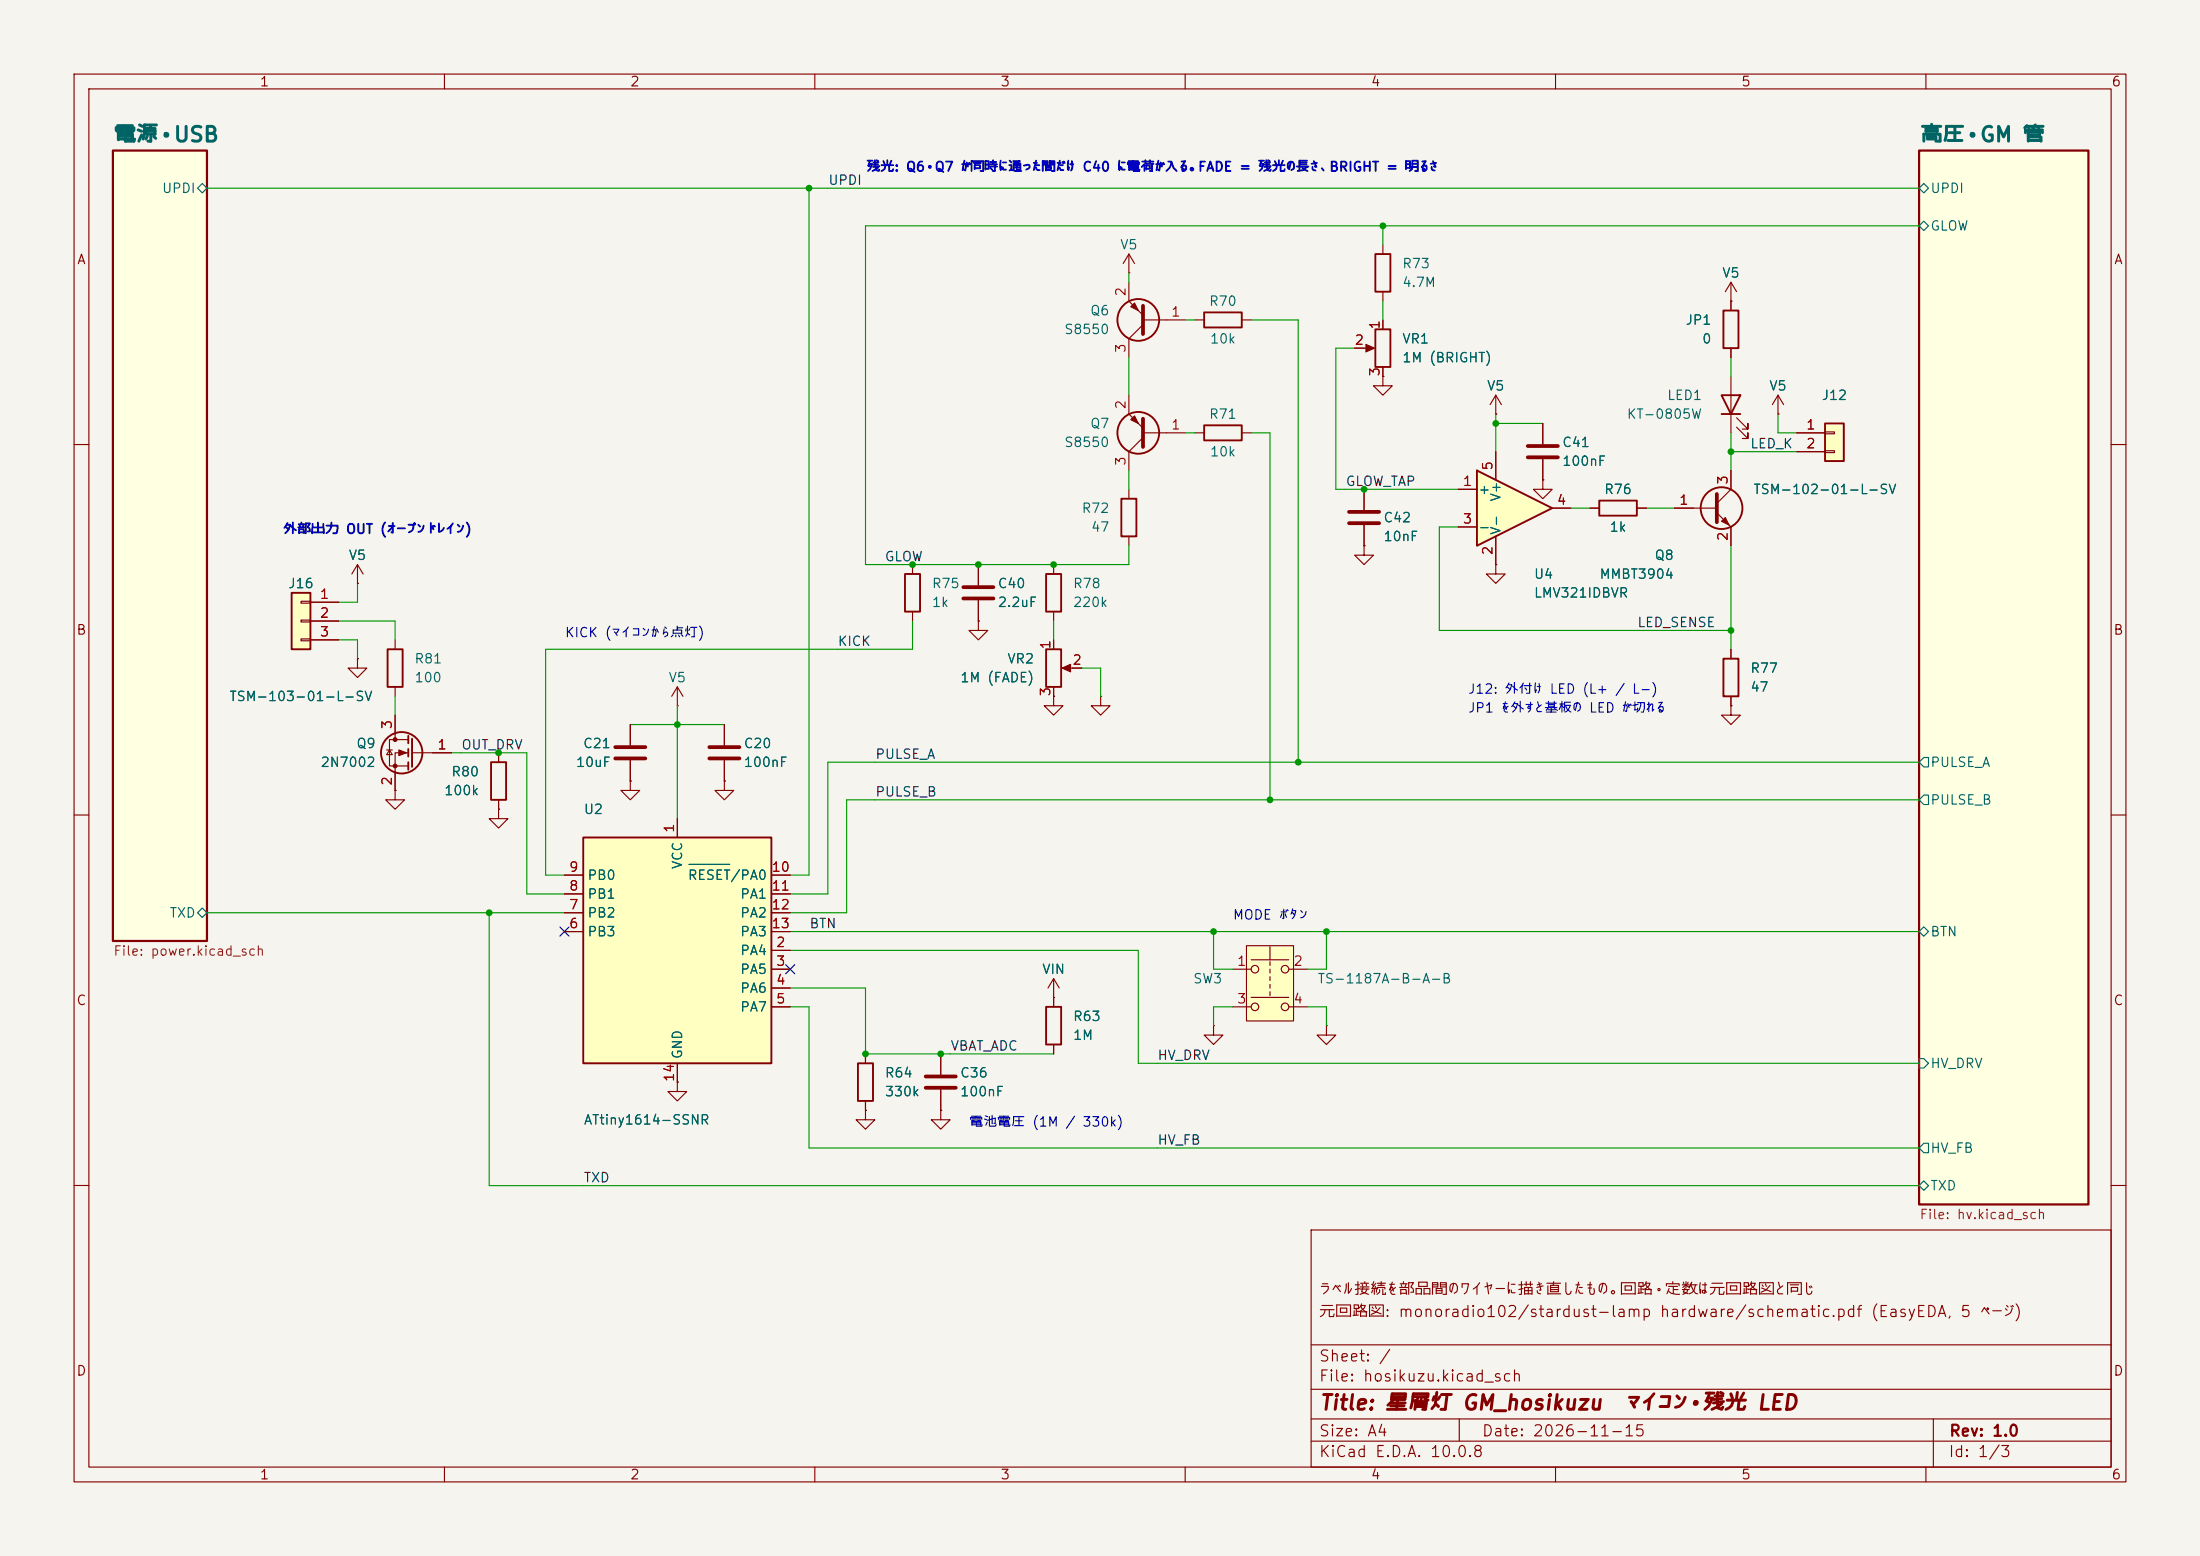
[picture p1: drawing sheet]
<svg xmlns="http://www.w3.org/2000/svg" width="297mm" height="210mm" viewBox="0 0 297 210" stroke-linecap="round" stroke-linejoin="round" font-family="sans-serif">
<path d="M0 0h297v210h-297z" fill="#f5f4ef" stroke="#f5f4ef" stroke-width=".14"/>
<g fill="none" stroke="#840000" stroke-width=".15">
<path d="M10 10h277v190h-277zM12 12h273v186h-273zM60 10v2M110 10v2M160 10v2M210 10v2M260 10v2M10 60h2M285 60h2M10 110h2M285 110h2M10 160h2"/>
<path d="M177 166h108v32h-108zM285 160h2M60 198v2M110 198v2M160 198v2M177 194.5h108M177 191.5h108M177 187.5h108M177 181.5h108M197 191.5v3M210 198v2M260 198v2"/>
<path d="M261 191.5v6.5"/>
</g>
<g fill="#ffffe1" stroke="#ffffe1" stroke-width=".14">
<path d="M15.2 20.3h12.7v106.7h-12.7z"/>
<path d="M259.1 20.3h22.8v142.3h-22.8z"/>
</g>
<path d="M15.2 20.3h12.7v106.7h-12.7zM259.1 20.3h22.8v142.3h-22.8z" fill="none" stroke="#840000" stroke-width=".3"/>
<path d="M26.7 25.4l.6-.6 .6 .6-.6 .6zM259.1 25.4l.6-.6 .6 .6-.6 .6zM259.1 30.5l.6-.7 .6 .7-.6 .6zM259.7 102.2h.6v1.3h-.6l-.6-.6zM259.7 107.3h.6v1.3h-.6l-.6-.6zM26.7 123.2l.6-.6 .6 .6-.6 .6zM259.1 125.7l.6-.6 .6 .6-.6 .7zM259.1 142.9h.6l.6 .6-.6 .6h-.6zM259.7 154.3h.6v1.3h-.6l-.6-.7zM259.1 160l.6-.6 .6 .6-.6 .7z" fill="none" stroke="#006464" stroke-width=".15"/>
<path d="M39.4 80h2.5v7.6h-2.5z" fill="#ffffc2"/>
<g fill="none" stroke="#840000" stroke-width=".25">
<path d="M39.4 80h2.5v7.6h-2.5zM52.3 87.6h2.1v5.1h-2.1zM141.2 87.6h2.1v5.1h-2.1zM232.7 88.9h2v5.1h-2z"/>
<circle cx="232.4" cy="68.6" r="2.82"/>
</g>
<g fill="none" stroke="#840000" stroke-width=".15">
<path d="M132.1 76.2v2.8M226.1 68.6h5.7M231.8 69.2l1.9 1.9v2.6M233.7 63.5v2.5l-1.9 1.9M40.6 81.2h1.3v.2h-1.3zM40.6 83.7h1.3v.2h-1.3zM40.6 86.2h1.3v.3h-1.3zM41.9 81.3h3.8M41.9 83.8h3.8M41.9 86.4h3.8M48.3 88.9v1.3h1.2l-1.2 1.2-1.3-1.2h1.3M48.3 88.9h.1"/>
<path d="M53.3 86.4v1.2M53.3 92.7v1.3M132.1 81v2.8M142.2 86.4v1.2M142.2 92.7v1.3M143.8 90.2h2.2M233.7 95.3v1.2h1.2l-1.2 1.3-1.3-1.3h1.3M233.7 95.3h.1M233.7 87.6v1.3M233.7 94v1.3M179.1 138.4v1.3h1.2l-1.2 1.3-1.3-1.3h1.3M179.1 138.4h.1"/>
</g>
<g fill="#840000" stroke="#840000" stroke-width=".15">
<path d="M143.4 90.2l1.1-.5v1z"/>
<path d="M232.4 70.4l.5-.5 .5 1z"/>
</g>
<path d="M130 79.2h4.1M231.8 66.7v3.8M130 80.8h4.1" fill="none" stroke="#840000" stroke-width=".51"/>
<path d="M199.4 63.5l10.1 5.1-10.1 5.1z" fill="#ffffc2"/>
<path d="M199.4 63.5l10.1 5.1-10.1 5.1z" fill="none" stroke="#840000" stroke-width=".25"/>
<path d="M196.8 66h2.6M196.8 71.1h2.6M201.9 61v3.8M201.9 72.4v3.8M209.5 68.6h2.6" fill="none" stroke="#840000" stroke-width=".15"/>
<path d="M78.7 113h25.4v30.5h-25.4z" fill="#ffffc2"/>
<g fill="none" stroke="#840000" stroke-width=".25">
<path d="M185.7 34.3h2v5.1h-2zM162.6 42.2h5v2h-5zM162.6 57.4h5v2h-5zM185.7 44.5h2v5h-2zM232.4 53.3h2.5l-1.2 2.6zM232.4 55.9h2.5M232.7 41.9h2v5.1h-2zM122.2 77.5h2v5.1h-2zM141.2 77.5h2.1v5.1h-2.1zM151.4 67.3h2v5.1h-2zM215.9 67.6h5.1v2h-5.1zM55.1 99.3v1"/>
<path d="M55.6 99.7v3.8M55.1 101.1v1M55.1 102.9v1M66.3 102.9h2v5.1h-2zM78.7 113h25.4v30.5h-25.4zM115.8 143.5h2.1v5.1h-2.1z"/>
<circle cx="153.7" cy="43.2" r="2.82"/>
<circle cx="153.7" cy="58.4" r="2.82"/>
<circle cx="54.2" cy="101.6" r="2.79"/>
</g>
<g fill="none" stroke="#840000" stroke-width=".15">
<path d="M152.4 36.8h.1M152.4 34.3v2.5M152.4 38.1v2.5l1.9 1.9M152.4 34.3l-.8 1.3M152.4 34.3l.8 1.3M186.7 33v1.3M186.7 39.4v1.2M152.4 53.3v2.6l1.9 1.9M154.3 58.4h5.7M154.3 59.1l-1.9 1.9v2.5M154.3 43.8l-1.9 1.9v2.6M154.3 43.2h5.7"/>
<path d="M161.3 58.4h1.3M161.3 43.2h1.3M167.6 58.4h1.3M167.6 43.2h1.3M182.9 47h2.3M186.7 50.8v1.3h1.3l-1.3 1.2-1.3-1.2h1.3M186.7 50.8h.1M186.7 43.2v1.3M186.7 49.5v1.3M201.9 55.9h.1M201.9 53.3l-.7 1.3M201.9 53.3l.8 1.3"/>
<path d="M201.9 53.3v2.6M208.3 57.2v2.7M233.7 40.6v1.3M233.7 47v1.3M233.7 50.8v7.6M234.4 57.7l1.6 1.5v-.8v.8h-.8M234.4 56.4l1.6 1.5v-.7v.7h-.8M240 55.9h.1M240 53.3l-.7 1.3M240 53.3l.8 1.3M240 53.3v2.6M48.3 78.7h.1"/>
<path d="M48.3 76.2l-.8 1.3M48.3 76.2l.7 1.3M48.3 76.2v2.5M123.2 76.2v1.3M142.2 76.2v1.3M152.4 66v1.3M152.4 72.4v1.3M184.1 73.7v1.2h1.3l-1.3 1.3-1.2-1.3h1.2M184.1 73.7h.1M184.1 66v2.8M184.1 70.9v2.8M201.9 76.2v1.3h1.3l-1.3 1.2-1.2-1.2h1.2"/>
<path d="M201.9 76.2h.1M208.3 64.8v1.2h1.2l-1.2 1.3-1.3-1.3h1.3M208.3 64.8h.1M208.3 62v2.8M214.6 68.6h1.3M221 68.6h1.2M53.3 96.5v3.3M55.1 99.8h-2.5v3.6h2.5M91.4 95.3h.1M91.4 92.7v2.6M91.4 92.7l-.7 1.3M91.4 92.7l.8 1.3"/>
<path d="M123.2 82.6v1.2M132.1 83.8v1.3h1.2l-1.2 1.3-1.3-1.3h1.3M132.1 83.8h.1M142.2 94v1.3h1.3l-1.3 1.2-1.2-1.2h1.2M142.2 94h.1M142.2 82.6v1.2M148.6 94v1.3h1.3l-1.3 1.2-1.3-1.2h1.3M148.6 94h.1M52.2 101.2h.8M52.6 101.2l.4 .7h-.8zM53.3 106.7v1.3h1.3l-1.3 1.2-1.2-1.2h1.2M53.3 106.7h.1"/>
<path d="M55.1 101.6h-1.8v5.1M55.6 101.6h5.4M67.3 109.2v1.3h1.3l-1.3 1.3-1.3-1.3h1.3M67.3 109.2h.1M67.3 101.6v1.3M67.3 108v1.2M76.2 118.1h2.5M91.4 110.5v2.5M104.1 118.1h2.6M76.2 125.7h2.5M76.2 123.2h2.5M76.2 120.7h2.5"/>
<path d="M104.1 128.3h2.6M104.1 130.8h2.6M104.1 133.4h2.6M104.1 135.9h2.6M104.1 125.7h2.6M104.1 123.2h2.6M104.1 120.7h2.6M91.4 146.1v1.2h1.3l-1.3 1.3-1.2-1.3h1.2M91.4 146.1h.1M91.4 143.5v2.6M116.8 149.9v1.2h1.3l-1.3 1.3-1.2-1.3h1.2M116.8 149.9h.1"/>
<path d="M116.8 142.2v1.3M116.8 148.6v1.3M127 142.2v2.8M127 147.1v2.8"/>
</g>
<path d="M93 116.7h5.5" fill="none" stroke="#006464" stroke-width=".15"/>
<g fill="#840000" stroke="#840000" stroke-width=".15">
<path d="M53.8 101.2l1.1 .4-1.1 .4z"/>
<path d="M152.7 56.6l.5-.5 .5 1.1z"/>
<path d="M152.7 41.4l.5-.5 .5 1z"/>
<path d="M184.4 46.5l1.1 .5-1.1 .5z"/>
<circle cx="53.3" cy="99.8" r=".25"/>
<circle cx="53.3" cy="103.4" r=".25"/>
</g>
<path d="M154.3 41.3v3.8M154.3 56.5v3.8M182.1 69.1h4.1M182.1 70.6h4.1M206.2 60.2h4.1M206.2 61.7h4.1M125 145.3h4M125 146.8h4" fill="none" stroke="#840000" stroke-width=".51"/>
<path d="M168.3 127.6h6.3v10.2h-6.3z" fill="#ffffc2"/>
<g fill="none" stroke="#840000" stroke-width=".15">
<path d="M97.8 97.8v2.8M85.1 105.4v1.3h1.3l-1.3 1.3-1.3-1.3h1.3M85.1 105.4h.1M97.8 102.6v2.8M142.2 134.6h.1M142.2 132.1l-.7 1.3M142.2 132.1l.8 1.3M142.2 132.1v3.8M166.4 130.8h2.5M166.4 135.9h2.5M168.3 127.6h6.3v10.2h-6.3zM168.9 129.5h5.1"/>
<path d="M168.9 134.6h5.1M171.4 127.8v1.7M171.4 129.8v.5M171.4 130.8v.5M171.4 131.8v.5M171.4 132.8v.6M171.4 133.9v.5M174 130.8h2.5M174 135.9h2.5M127 149.9v1.2h1.3l-1.3 1.3-1.3-1.3h1.3M127 149.9h.1M142.2 141v1.2"/>
<circle cx="169.4" cy="130.8" r=".51"/>
<circle cx="169.4" cy="135.9" r=".51"/>
<circle cx="173.5" cy="135.9" r=".51"/>
<circle cx="173.5" cy="130.8" r=".51"/>
</g>
<path d="M141.2 135.9h2.1v5.1h-2.1z" fill="none" stroke="#840000" stroke-width=".25"/>
<path d="M95.8 100.8h4M95.8 102.4h4" fill="none" stroke="#840000" stroke-width=".51"/>
<path d="M246.4 57.2h2.5v5h-2.5z" fill="#ffffc2"/>
<path d="M246.4 57.2h2.5v5h-2.5z" fill="none" stroke="#840000" stroke-width=".25"/>
<g fill="none" stroke="#840000" stroke-width=".15">
<path d="M233.7 38.1l-.8 1.3M233.7 38.1l.7 1.3M233.7 38.1v3.8M182.9 47h1.2M186.7 50.8h.1M186.7 43.2v1.3M186.7 49.5v1.3M201.9 55.9h.1M208.3 57.2v2.7M233.7 40.6h.1M233.7 47v1.3M240 55.9h.1"/>
<path d="M242.6 58.4h3.8M246.4 58.3h1.2v.2h-1.2zM48.3 78.7h.1M132.1 76.2v2.8M184.1 73.7h.1M184.1 66v2.8M184.1 70.9v2.8M196.8 66h2.6M196.8 71.1h2.6M201.9 76.2h.1M201.9 61v3.8M201.9 72.4v3.8"/>
<path d="M208.3 64.8h.1M208.3 62v2.8M209.5 68.6h2.6M214.6 68.6h1.3M221 68.6h1.2M226.1 68.6h2.5M233.7 63.5v2.5M233.7 71.1v2.6M242.6 61h3.8M246.4 60.8h1.2v.3h-1.2zM41.9 81.3h3.8M41.9 83.8h3.8"/>
<path d="M41.9 86.4h3.8M48.3 88.9h.1M53.3 96.5v2.6M85.1 97.8v2.8M97.8 97.8v2.8M132.1 83.8h.1M132.1 81v2.8M142.2 94h.1M142.2 86.4v1.2M142.2 92.7v1.3M144.8 90.2h1.2M233.7 95.3h.1"/>
<path d="M233.7 87.6v1.3M233.7 94v1.3M53.3 106.7h.1M53.3 104.1v2.6M58.4 101.6h2.6M67.3 109.2h.1M67.3 101.6v1.3M67.3 108v1.2M76.2 118.1h2.5M85.1 105.4h.1M85.1 102.6v2.8M91.4 110.5v2.5"/>
<path d="M97.8 105.4v1.3h1.3l-1.3 1.3-1.3-1.3h1.3M97.8 105.4h.1M97.8 102.6v2.8M104.1 118.1h2.6M76.2 125.7h2.5M76.2 123.2h2.5M76.2 120.7h2.5M104.1 128.3h2.6M104.1 130.8h2.6M104.1 133.4h2.6M104.1 135.9h2.6M104.1 125.7h2.6"/>
<path d="M104.1 123.2h2.6M104.1 120.7h2.6M142.2 134.6h.1M142.2 134.6v1.3M163.8 138.4v1.3h1.3l-1.3 1.3-1.2-1.3h1.2M163.8 138.4h.1M91.4 146.1h.1M91.4 143.5v2.6M116.8 149.9h.1M116.8 142.2v1.3M116.8 148.6v1.3M127 149.9h.1"/>
<path d="M127 142.2v2.8M127 147.1v2.8M142.2 141v1.2"/>
</g>
<path d="M83.1 100.8h4M83.1 102.4h4" fill="none" stroke="#840000" stroke-width=".51"/>
<g fill="none" stroke="#009600" stroke-width=".15">
<path d="M27.9 25.4h231.2M109.2 25.4v92.7h-2.5M152.4 36.8v1.3M186.7 30.5v2.5M259.1 30.5h-142.3v45.7h35.6v-2.5M152.4 48.3v5M160 43.2h1.3M160 58.4h1.3M168.9 43.2h6.4v59.7M168.9 58.4h2.5v49.6M182.9 47h-2.6v19h16.5M186.7 40.6v2.6"/>
<path d="M201.9 55.9v5.1M201.9 57.2h6.4M233.7 48.3v2.5M233.7 58.4v5.1M240 55.9v2.5h2.6M48.3 78.7v2.6h-2.6M152.4 63.5v2.5M196.8 71.1h-2.5v14h39.4M212.1 68.6h2.5M222.2 68.6h3.9M233.7 73.7v13.9M233.7 61h8.9"/>
<path d="M45.7 83.8h7.6v2.6M45.7 86.4h2.6v2.5M53.3 94v2.5M85.1 97.8h12.7M91.4 95.3v15.2M123.2 83.8v3.8h-49.5v30.5h2.5M142.2 83.8v2.6M146 90.2h2.6v3.8M61 101.6h10.1v19.1h5.1M259.1 108h-144.8v15.2h-7.6M259.1 102.9h-147.3v17.8h-5.1M27.9 123.2h48.3"/>
<path d="M66 123.2v36.8h193.1M106.7 133.4h10.1v8.8h25.4M106.7 135.9h2.5v19h149.9M106.7 125.7h152.4M106.7 128.3h47v15.2h105.4M163.8 125.7v5.1h2.6M166.4 135.9h-2.6v2.5M176.5 135.9h2.6v2.5M179.1 125.7v5.1h-2.6"/>
</g>
<path d="M75.6 125.1l1.2 1.2M76.8 125.1l-1.2 1.2M106.1 130.2l1.2 1.2M107.3 130.2l-1.2 1.2" fill="none" stroke="#000084" stroke-width=".15"/>
<path d="M93 116.7h5.5" fill="none" stroke="#006464" stroke-width=".15"/>
<g fill="#009600">
<circle cx="116.8" cy="142.2" r=".46"/>
<circle cx="127" cy="142.2" r=".46"/>
<circle cx="163.8" cy="125.7" r=".46"/>
<circle cx="142.2" cy="76.2" r=".46"/>
<circle cx="179.1" cy="125.7" r=".46"/>
<circle cx="132.1" cy="76.2" r=".46"/>
<circle cx="233.7" cy="85.1" r=".46"/>
<circle cx="67.3" cy="101.6" r=".46"/>
<circle cx="171.4" cy="108" r=".46"/>
<circle cx="175.3" cy="102.9" r=".46"/>
<circle cx="233.7" cy="61" r=".46"/>
<circle cx="201.9" cy="57.2" r=".46"/>
<circle cx="109.2" cy="25.4" r=".46"/>
<circle cx="123.2" cy="76.2" r=".46"/>
<circle cx="66" cy="123.2" r=".46"/>
<circle cx="91.4" cy="97.8" r=".46"/>
<circle cx="186.7" cy="30.5" r=".46"/>
<circle cx="184.1" cy="66" r=".46"/>
</g>
<g font-size="2" fill="#006464">
<text x="15.3" y="19.7">電源・USB</text>
<text x="259.1" y="19.7">高圧・GM 管</text>
</g>
<g font-size="2" fill="#840000">
<text x="178" y="190.8">Title: 星屑灯 GM_hosikuzu</text>
<text x="219.1" y="190.8">マイコン・残光 LED</text>
</g>
<g font-size="1.5" fill="#840000">
<text x="178" y="178.1">元回路図: monoradio102/stardust-lamp hardware/schematic.pdf (EasyEDA, 5 ページ)</text>
<text x="178" y="175.1">ラベル接続を部品間のワイヤーに描き直したもの。回路・定数は元回路図と同じ</text>
<text x="178" y="184.1">Sheet: /</text>
<text x="178" y="186.8">File: hosikuzu.kicad_sch</text>
<text x="178" y="197">KiCad E.D.A. 10.0.8</text>
<text x="178" y="194.2">Size: A4</text>
<text x="200" y="194.2">Date: 2026-11-15</text>
<text x="263" y="197">Id: 1/3</text>
<text x="263" y="194.2">Rev: 1.0</text>
</g>
<g font-size="1.3" fill="#840000">
<text x="35" y="12">1</text>
<text x="85" y="12">2</text>
<text x="135" y="12">3</text>
<text x="185" y="12">4</text>
<text x="235" y="12">5</text>
<text x="285" y="12">6</text>
<text x="10.3" y="36">A</text>
<text x="285.3" y="36">A</text>
<text x="10.2" y="86">B</text>
<text x="285.2" y="86">B</text>
<text x="10.2" y="136">C</text>
<text x="285.2" y="136">C</text>
<text x="10.2" y="186">D</text>
<text x="285.2" y="186">D</text>
<text x="35" y="200">1</text>
<text x="85" y="200">2</text>
<text x="135" y="200">3</text>
<text x="185" y="200">4</text>
<text x="235" y="200">5</text>
<text x="285" y="200">6</text>
</g>
<g font-size="1.3" fill="#0000c2">
<text x="116.9" y="23.5">残光: Q6・Q7 が同時に通った間だけ C40 に電荷が入る。FADE = 残光の長さ、BRIGHT = 明るさ</text>
<text x="38.1" y="72.4">外部出力 OUT (オープンドレイン)</text>
<text x="76.2" y="86.3">KICK (マイコンから点灯)</text>
<text x="198.1" y="94">J12: 外付け LED (L+ / L-)</text>
<text x="198.1" y="96.5">JP1 を外すと基板の LED が切れる</text>
<text x="166.3" y="124.4">MODE ボタン</text>
<text x="130.8" y="152.4">電池電圧 (1M / 330k)</text>
</g>
<g font-size="1.3" fill="#006464">
<text x="21.8" y="26.4">UPDI</text>
<text x="260.5" y="26.4">UPDI</text>
<text x="151.1" y="34">V5</text>
<text x="260.5" y="31.4">GLOW</text>
<text x="163.1" y="41.6">R70</text>
<text x="189.2" y="36.5">R73</text>
<text x="189.2" y="39.1">4.7M</text>
<text x="232.4" y="37.8">V5</text>
<text x="143.6" y="45.4">S8550</text>
<text x="147.1" y="42.9">Q6</text>
<text x="163.2" y="46.7">10k</text>
<text x="189.2" y="46.7">VR1</text>
<text x="227.5" y="44.1">JP1</text>
<text x="229.7" y="46.7">0</text>
<text x="189.2" y="49.2">1M (BRIGHT)</text>
<text x="200.7" y="53">V5</text>
<text x="238.8" y="53">V5</text>
<text x="147.1" y="58.1">Q7</text>
<text x="163.1" y="56.8">R71</text>
<text x="219.5" y="56.8">KT-0805W</text>
<text x="225" y="54.3">LED1</text>
<text x="245.8" y="54.3">J12</text>
<text x="143.6" y="60.7">S8550</text>
<text x="163.2" y="61.9">10k</text>
<text x="210.8" y="60.7">C41</text>
<text x="210.8" y="63.2">100nF</text>
<text x="145.9" y="69.5">R72</text>
<text x="186.7" y="70.8">C42</text>
<text x="199.5" y="67">+</text>
<text x="202.9" y="67.8" transform="rotate(-90 202.9 67.8)">V+</text>
<text x="216.5" y="67">R76</text>
<text x="236.6" y="67">TSM-102-01-L-SV</text>
<text x="47" y="75.9">V5</text>
<text x="147.2" y="72.1">47</text>
<text x="186.7" y="73.4">10nF</text>
<text x="199.5" y="72.1">-</text>
<text x="202.9" y="72.3" transform="rotate(-90 202.9 72.3)">V-</text>
<text x="217.2" y="72.1">1k</text>
<text x="223.3" y="75.9">Q8</text>
<text x="38.8" y="79.7">J16</text>
<text x="125.7" y="79.7">R75</text>
<text x="125.7" y="82.2">1k</text>
<text x="134.6" y="79.7">C40</text>
<text x="134.6" y="82.2">2.2uF</text>
<text x="144.8" y="79.7">R78</text>
<text x="144.8" y="82.2">220k</text>
<text x="207" y="78.4">U4</text>
<text x="207" y="81">LMV321IDBVR</text>
<text x="215.8" y="78.4">MMBT3904</text>
<text x="55.9" y="89.9">R81</text>
<text x="135.9" y="89.9">VR2</text>
<text x="30.9" y="94.9">TSM-103-01-L-SV</text>
<text x="55.9" y="92.4">100</text>
<text x="90.2" y="92.4">V5</text>
<text x="129.5" y="92.4">1M (FADE)</text>
<text x="236.2" y="91.1">R77</text>
<text x="236.2" y="93.7">47</text>
<text x="48" y="101.3">Q9</text>
<text x="78.6" y="101.3">C21</text>
<text x="100.3" y="101.3">C20</text>
<text x="43.2" y="103.8">2N7002</text>
<text x="59.9" y="107.6">100k</text>
<text x="60.8" y="105.1">R80</text>
<text x="77.7" y="103.8">10uF</text>
<text x="100.3" y="103.8">100nF</text>
<text x="260.5" y="103.8">PULSE_A</text>
<text x="78.7" y="110.2">U2</text>
<text x="260.5" y="108.9">PULSE_B</text>
<text x="79.2" y="119.1">PB0</text>
<text x="92.4" y="117.4" transform="rotate(-90 92.4 117.4)">VCC</text>
<text x="92.8" y="119.1">RESET/PA0</text>
<text x="22.8" y="124.2">TXD</text>
<text x="79.2" y="124.2">PB2</text>
<text x="79.2" y="121.6">PB1</text>
<text x="99.8" y="121.6">PA1</text>
<text x="99.8" y="124.2">PA2</text>
<text x="79.2" y="126.7">PB3</text>
<text x="99.8" y="129.2">PA4</text>
<text x="99.8" y="131.8">PA5</text>
<text x="99.8" y="126.7">PA3</text>
<text x="140.6" y="131.8">VIN</text>
<text x="260.5" y="126.7">BTN</text>
<text x="99.8" y="134.3">PA6</text>
<text x="99.8" y="136.9">PA7</text>
<text x="161" y="133">SW3</text>
<text x="177.8" y="133">TS-1187A-B-A-B</text>
<text x="92.4" y="143" transform="rotate(-90 92.4 143)">GND</text>
<text x="144.8" y="138.1">R63</text>
<text x="144.8" y="140.7">1M</text>
<text x="119.4" y="145.7">R64</text>
<text x="119.4" y="148.3">330k</text>
<text x="129.5" y="145.7">C36</text>
<text x="129.5" y="148.3">100nF</text>
<text x="260.5" y="144.5">HV_DRV</text>
<text x="78.7" y="152.1">ATtiny1614-SSNR</text>
<text x="260.5" y="155.9">HV_FB</text>
<text x="260.5" y="161">TXD</text>
</g>
<g font-size="1.3" fill="#0f0f0f">
<text x="111.7" y="25.3">UPDI</text>
<text x="181.6" y="65.9">GLOW_TAP</text>
<text x="236.2" y="60.8">LED_K</text>
<text x="119.4" y="76.1">GLOW</text>
<text x="113" y="87.5">KICK</text>
<text x="221" y="85">LED_SENSE</text>
<text x="62.2" y="101.5">OUT_DRV</text>
<text x="118.1" y="102.7">PULSE_A</text>
<text x="118.1" y="107.8">PULSE_B</text>
<text x="109.2" y="125.6">BTN</text>
<text x="128.2" y="142.1">VBAT_ADC</text>
<text x="156.2" y="143.4">HV_DRV</text>
<text x="156.2" y="154.8">HV_FB</text>
<text x="78.7" y="159.9">TXD</text>
</g>
<g font-size="1.3" fill="#a90000">
<text x="152.3" y="40.1" transform="rotate(-90 152.3 40.1)">2</text>
<text x="152.3" y="47.7" transform="rotate(-90 152.3 47.7)">3</text>
<text x="158" y="43">1</text>
<text x="182.8" y="46.9">2</text>
<text x="186.6" y="44.5" transform="rotate(-90 186.6 44.5)">1</text>
<text x="186.6" y="50.9" transform="rotate(-90 186.6 50.9)">3</text>
<text x="152.3" y="55.3" transform="rotate(-90 152.3 55.3)">2</text>
<text x="158" y="58.3">1</text>
<text x="243.7" y="58.3">1</text>
<text x="152.3" y="63" transform="rotate(-90 152.3 63)">3</text>
<text x="197.4" y="65.9">1</text>
<text x="201.8" y="63.6" transform="rotate(-90 201.8 63.6)">5</text>
<text x="233.5" y="65.5" transform="rotate(-90 233.5 65.5)">3</text>
<text x="243.7" y="60.8">2</text>
<text x="197.4" y="71">3</text>
<text x="210.1" y="68.4">4</text>
<text x="226.6" y="68.4">1</text>
<text x="201.8" y="75" transform="rotate(-90 201.8 75)">2</text>
<text x="233.5" y="73.1" transform="rotate(-90 233.5 73.1)">2</text>
<text x="43.1" y="81.1">1</text>
<text x="43.1" y="83.7">2</text>
<text x="43.1" y="86.2">3</text>
<text x="142.1" y="87.7" transform="rotate(-90 142.1 87.7)">1</text>
<text x="142.1" y="94.1" transform="rotate(-90 142.1 94.1)">3</text>
<text x="144.7" y="90">2</text>
<text x="53.2" y="98.5" transform="rotate(-90 53.2 98.5)">3</text>
<text x="59" y="101.5">1</text>
<text x="53.2" y="106.1" transform="rotate(-90 53.2 106.1)">2</text>
<text x="91.3" y="112.5" transform="rotate(-90 91.3 112.5)">1</text>
<text x="76.7" y="118">9</text>
<text x="104.1" y="118">10</text>
<text x="76.7" y="125.6">6</text>
<text x="76.7" y="123.1">7</text>
<text x="76.7" y="120.5">8</text>
<text x="104.1" y="120.5">11</text>
<text x="104.1" y="123.1">12</text>
<text x="104.1" y="125.6">13</text>
<text x="104.7" y="128.1">2</text>
<text x="104.7" y="130.7">3</text>
<text x="166.9" y="130.7">1</text>
<text x="174.5" y="130.7">2</text>
<text x="104.7" y="133.2">4</text>
<text x="104.7" y="135.8">5</text>
<text x="166.9" y="135.8">3</text>
<text x="174.5" y="135.8">4</text>
<text x="91.3" y="146.1" transform="rotate(-90 91.3 146.1)">14</text>
</g>
<g font-size="1.3" fill="#725600">
<text x="15.2" y="129.3">File: power.kicad_sch</text>
<text x="259.1" y="164.9">File: hv.kicad_sch</text>
</g>
</svg>
